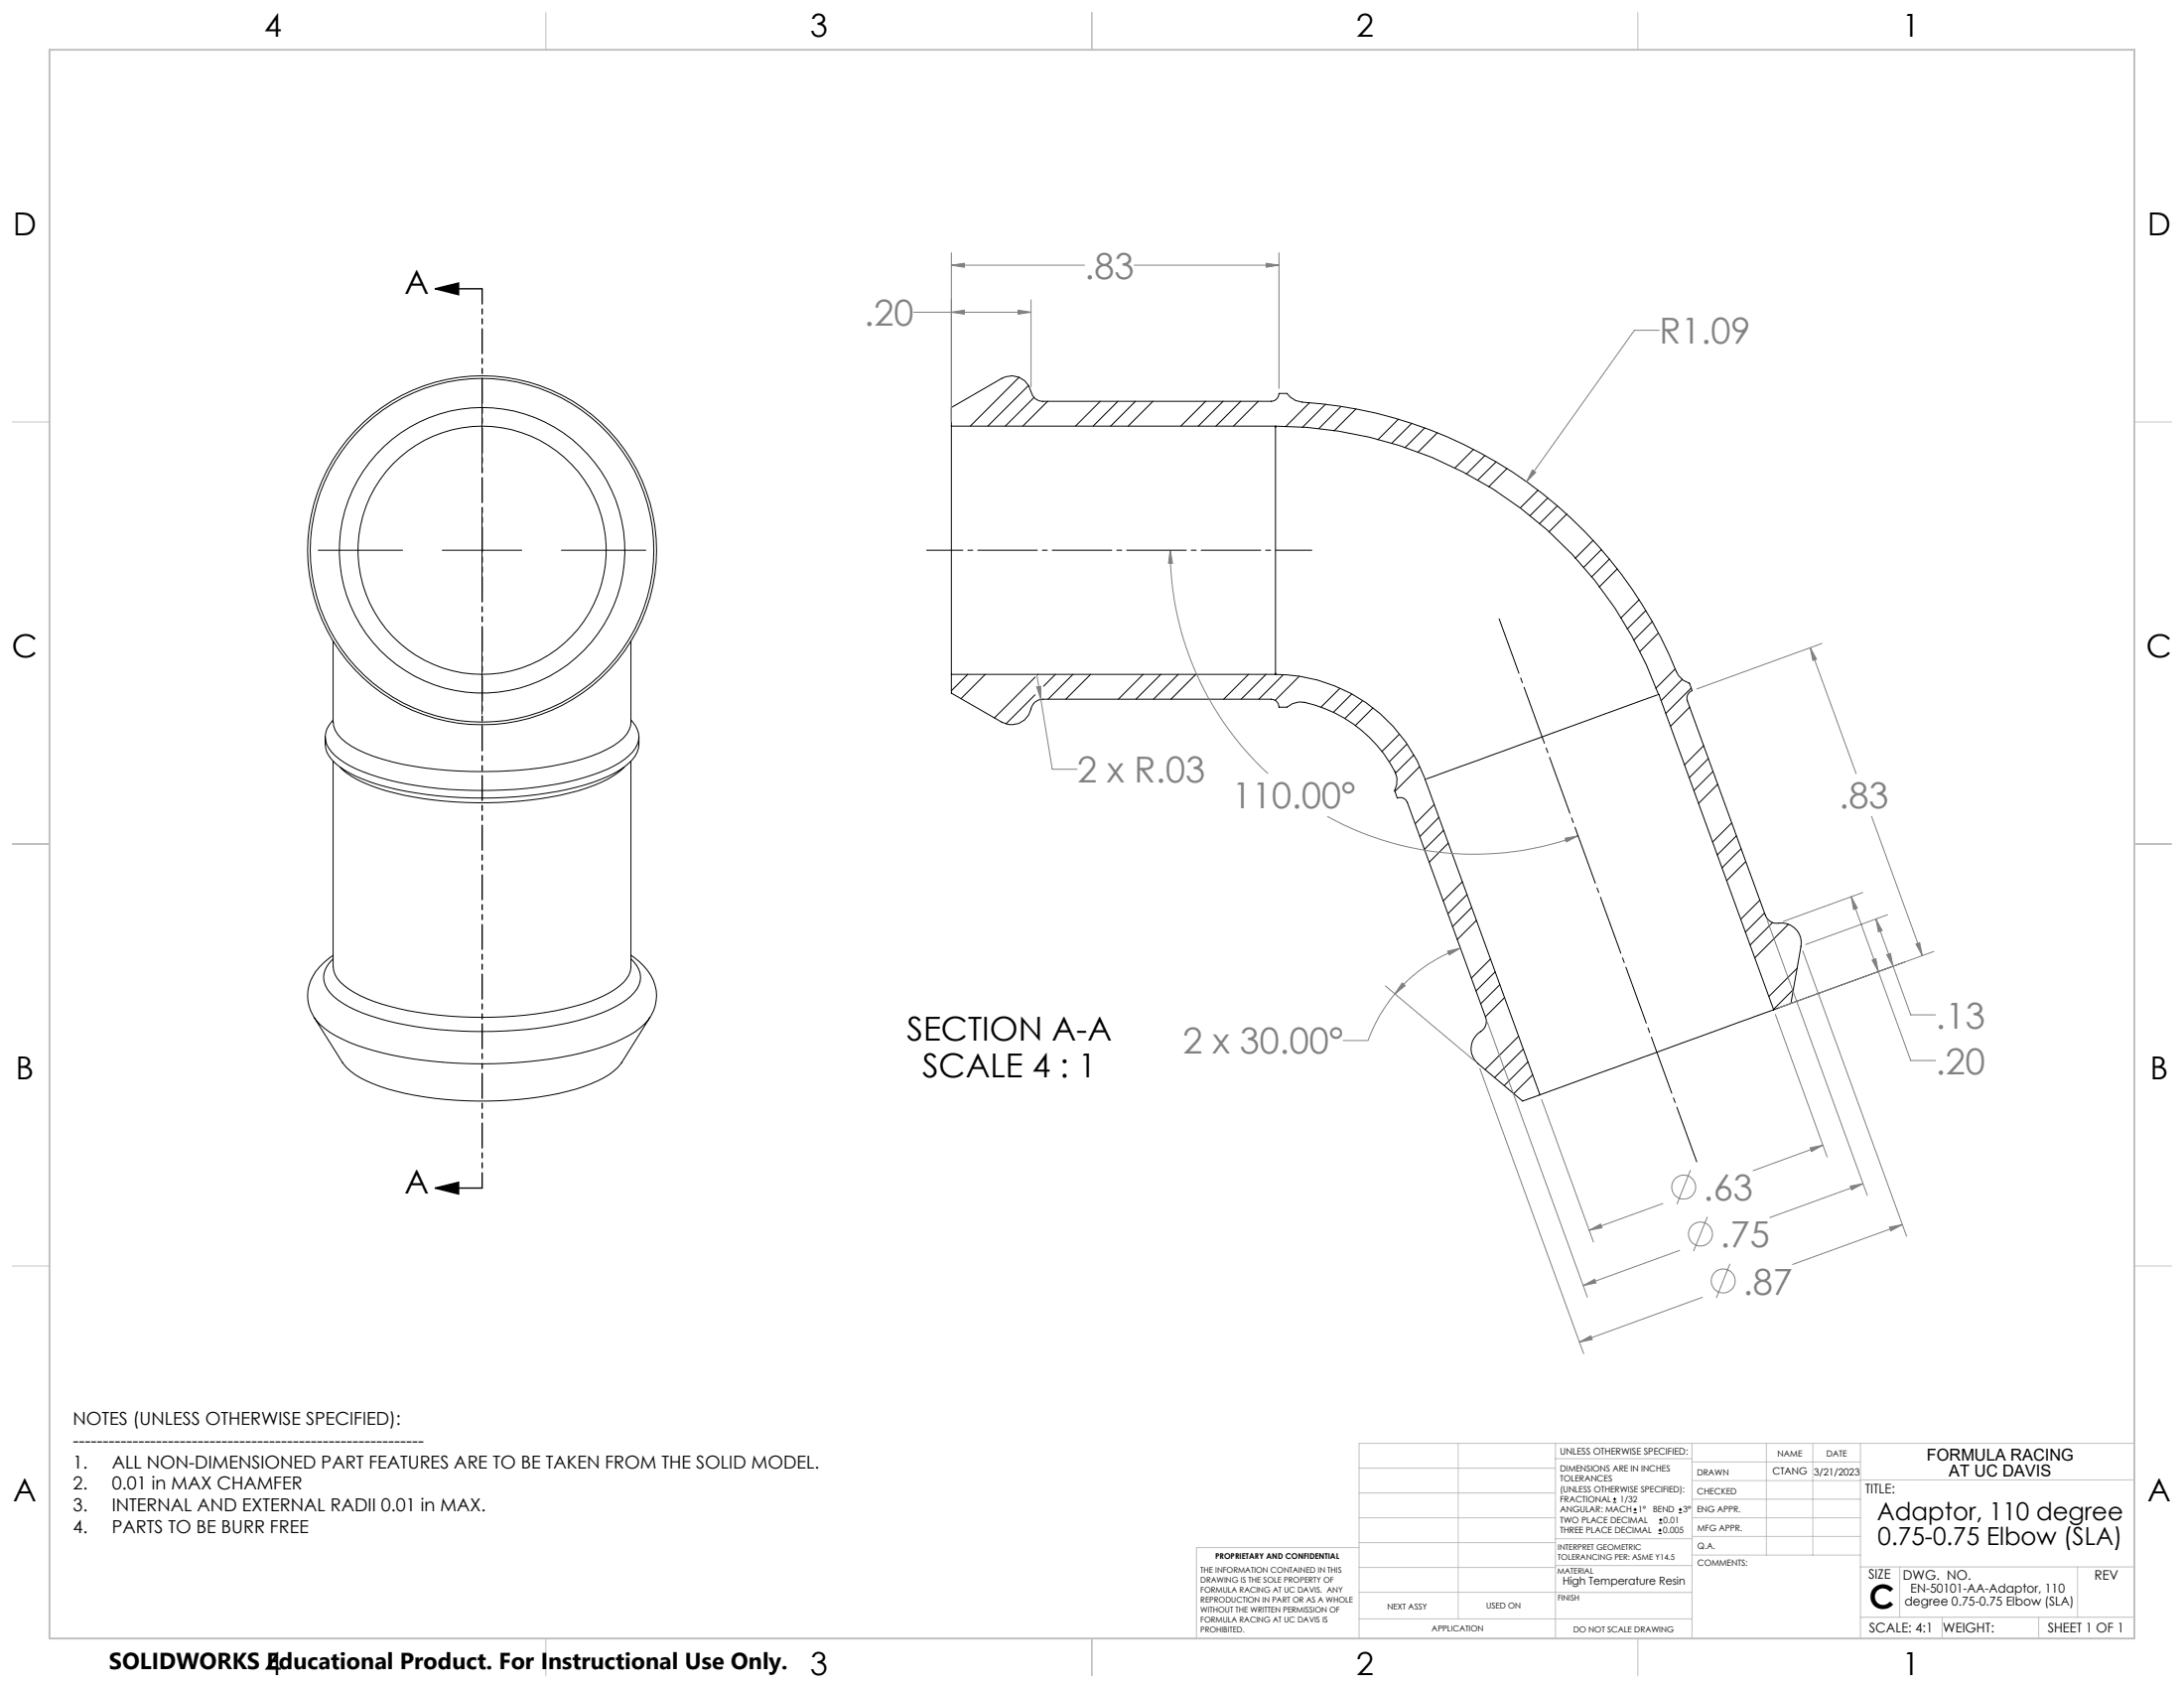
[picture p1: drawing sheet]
<svg xmlns="http://www.w3.org/2000/svg" width="559mm" height="432mm" viewBox="0 0 559 432" stroke-linecap="round" stroke-linejoin="round" font-family="sans-serif">
<g fill="none" stroke="#000" stroke-width=".25">
<path d="M123.3 98.8v21.6M260.7 96.5l-12.5 12.5M263.2 98.6l-10.5 10.4M243.4 109v-4.8l12.9-7.4a5.1 5.1 0 0 1 7.5 3.5 2.96 2.96 0 0 0 3 2.4h58.4a1.98 1.98 0 0 0 2-2.1h2.1l.8 1 1.4 .9 1.7 .4a110.7 110.7 0 0 1 95.7 68.9l.6 1.1 1.2 1.2 1.6 .7 .7 1.9a2.04 2.04 0 0 0-1.3 2.6l20 54.9a3.1 3.1 0 0 0 3.3 1.9 5.1 5.1 0 0 1 5.8 6l-2.6 14.6-4.4 1.6M243.4 109v63.5M243.4 109h83M264.6 101.7l-7.4 7.3M268 102.7l-6.3 6.3M281.5 102.7l-6.3 6.3M286 102.7l-6.3 6.3M290.5 102.7l-6.3 6.3M295 102.7l-6.4 6.3"/>
<path d="M308.5 102.7l-6.4 6.3M312.9 102.7l-6.3 6.3M317.5 102.7l-6.4 6.3M321.9 102.7l-6.3 6.3M326.4 109v63.5M326.4 109a104.2 104.2 0 0 1 98 68.7l29.4 80.6M335.1 103l-6.2 6.1M339.2 103.4l-6 6M343.1 104l-5.7 5.6M347 104.6l-5.7 5.6M357.8 107.2l-5.3 5.3M361.2 108.3l-5.1 5.1"/>
<path d="M364.5 109.5l-5 5M367.8 110.7l-5.1 5M377 114.9l-4.8 4.9M379.9 116.5l-4.8 4.8M382.8 118.1l-4.7 4.7M385.6 119.8l-4.7 4.7M123.3 130.6v20.3M393.5 125.4l-4.5 4.5M396 127.4l-4.6 4.6M398.5 129.4l-4.7 4.6M400.9 131.5l-4.6 4.6M407.6 138.2l-4.6 4.6"/>
<path d="M81.4 140.8h21.6M113.2 140.8h20.3M143.7 140.8h21.5M409.8 140.6l-4.6 4.5M411.8 143l-4.6 4.6M413.8 145.5l-4.6 4.7M419.4 153.4l-4.7 4.7M421.1 156.2l-4.8 4.7M422.8 159l-4.8 4.8M85.2 164v20.7M123.3 161.1v21.6M161.4 164v20.7a6.4 6.4 0 0 1-3.1 5.1 40.7 40.7 0 0 1-17.1 6.2 109.7 109.7 0 0 1-40.8-1.1 31.2 31.2 0 0 1-13.1-6 6.2 6.2 0 0 1-2.1-4.2"/>
<path d="M243.4 172.5v4.8l12.9 7.4a5.1 5.1 0 0 0 7.6-3.8 3.1 3.1 0 0 1 2.9-2h58.4a2.02 2.02 0 0 1 2 2h2.1l1.4-.9 1.7-.4a28.1 28.1 0 0 1 11.5 4.1 34.5 34.5 0 0 1 13 13.7l.5 1.6v1.7l-.6 1.5 .7 2a1.95 1.95 0 0 1 2.6 1.2l20 54.8a3 3 0 0 1-1.3 3.7 5.1 5.1 0 0 0-.6 8.2l11.4 9.6 4.4-1.6M243.4 172.5h83M247.6 172.5l-4.2 4.2M252.1 172.5l-6.2 6.2M264.8 177.7l-7.4 7.4M264.9 173.2l-10.5 10.5M265.6 172.5l-.1 .1M270.1 172.5l-3.1 3M274.5 172.5l-6.3 6.4M279 172.5l-6.3 6.4M292.5 172.5l-6.4 6.4M297 172.5l-6.3 6.4"/>
<path d="M301.5 172.5l-6.4 6.4M306 172.5l-6.4 6.4M319.4 172.5l-6.3 6.4M323.9 172.5l-6.3 6.4M326.4 172.5a40.7 40.7 0 0 1 38.2 26.9l29.4 80.7M328.3 172.7l-6.2 6.2M332.4 173l-6.2 6.2M342.8 176.1l-4.8 4.8M345.9 177.5l-4.7 4.7M348.6 179.3l-4.5 4.5M424 177.8l-59 21.4M424.3 161.9l-4.7 4.8"/>
<path d="M428.6 171.1l-4.9 5M430.4 173.8l-5.4 5.4M432.7 176l-6.5 6.5M83.2 188.5a7.3 7.3 0 0 0 3.7 7.6 42.5 42.5 0 0 0 17.2 6.4 106.4 106.4 0 0 0 45.5-1.7 26.5 26.5 0 0 0 12.3-6.5 6.9 6.9 0 0 0 1.6-5.8M85.2 184.2a5.6 5.6 0 0 0-.4 8.2 22.2 22.2 0 0 0 10.2 5.8 98.5 98.5 0 0 0 36.9 3.7 69.2 69.2 0 0 0 25.2-6 12.7 12.7 0 0 0 6-5.4 5.5 5.5 0 0 0-1.7-6.3M85.2 194.7v52.5a6.4 6.4 0 0 0 2.9 4.9 34.1 34.1 0 0 0 14 5.9 100.3 100.3 0 0 0 46.9-1.1 22.5 22.5 0 0 0 11.3-6.6 4.8 4.8 0 0 0 1.1-3.1v-52.5M87 196.3a26.3 26.3 0 0 0 11.7 6 99.8 99.8 0 0 0 49.3 0 26.3 26.3 0 0 0 11.7-6M351.3 181.1l-4.5 4.5M358 187.9l-4.4 4.3M359.9 190.4l-4.4 4.5M361.7 193.1l-4.7 4.7M363.1 196.2l-6.2 6.2"/>
<path d="M432.3 180.9l-4.9 4.9M435.9 190.7l-4.9 5M437.1 194.1l-4.9 4.9M438.3 197.3l-4.9 4.9M367 205.8l-4.9 4.9M368.2 209.1l-4.9 4.9M369.4 212.4l-4.9 4.9M370.6 215.7l-4.9 4.9M439.5 200.6l-4.9 4.9M443.1 210.5l-4.9 4.9M444.3 213.8l-4.9 4.9M445.5 217.1l-4.9 4.9"/>
<path d="M374.2 225.6l-4.9 4.9M375.4 228.8l-4.9 5M376.6 232.1l-4.9 4.9M377.8 235.4l-4.9 4.9M446.7 220.4l-4.9 4.9M450.3 230.3l-4.9 4.9M451.5 233.5l-4.9 4.9M453.5 236l-5.7 5.8M457.6 236.4l-8.6 8.6M85.2 244.4a12.7 12.7 0 0 0-6.5 10.4 11.1 11.1 0 0 0 5.6 9.2 56.9 56.9 0 0 0 21.5 6.9 117.2 117.2 0 0 0 45.3-2.2 33.2 33.2 0 0 0 13.6-6.6l1.6-1.8M85.2 245.3a5.9 5.9 0 0 0 .1 9.6 33.1 33.1 0 0 0 13.8 6.2 107.1 107.1 0 0 0 50.8-.6 26.3 26.3 0 0 0 12.3-6.6 5.6 5.6 0 0 0-.8-8.6M161.4 244.4a13.1 13.1 0 0 1 6.6 10.2 9.9 9.9 0 0 1-1.7 5.7"/>
<path d="M381.4 245.3l-5 4.9M382.6 248.6l-5 4.9M383.8 251.9l-5 4.9M385 255.2l-5 4.9M453.8 258.3l-59.8 21.8M458.9 253.1l-5.1 5.1M459.8 247.7l-7.2 7.2M80.4 260.2l7.2 11.6a15.6 15.6 0 0 0 7.8 5.4 75.9 75.9 0 0 0 26.6 4.5 85.1 85.1 0 0 0 27.4-3.8 20.2 20.2 0 0 0 9.4-5.7l7.5-12M388.5 265.1l-8.5 8.5M389.7 268.4l-7.3 7.3M390.9 271.6l-6 6.1M392.1 275l-4.8 4.8"/>
<path d="M412.7 384.3h.9M412.7 383.5h.9M413.1 383.1v.8M418 387h.8M418 386.2h.8M418.4 385.7v.9M424.3 392.3h.9M424.3 391.4h.9M424.5 389.6h.8M424.5 388.8h.8M424.7 391v.9M424.9 388.4v.8"/>
<path d="M429.5 387h.9M429.5 386.2h.9M429.9 385.7v.9"/>
<circle cx="123.3" cy="140.8" r="44"/>
<circle cx="123.3" cy="140.7" r="44.6"/>
<circle cx="123.3" cy="140.8" r="31.8"/>
<circle cx="123.4" cy="140.8" r="36.5"/>
</g>
<g fill="none" stroke="#808080" stroke-width=".25">
<path d="M233.8 79.9h30M243.4 64.7v43M243.4 67.8h34.1M243.4 67.8l3.3-.5v1.1zM243.4 79.9l3.3-.6v1.1zM260.5 79.3l3.3 .6-3.3 .5zM263.8 76.7v22.3M290.2 67.8h37M324 67.3l3.2 .5-3.2 .6zM327.2 64.7v34.7M424.5 84.5h-6.3l-27.6 38.7M392.1 120.2l.8 .6-2.3 2.4z"/>
<path d="M299.4 140.8l.6 3.3h-1zM299.4 140.8a77.7 77.7 0 0 0 25 57.1M265.3 175.7l1-.1v3.3zM265.3 172.6l3.9 24.2h6.4M463.2 165.7l1.6 2.9-1 .3zM463.2 165.7l11.7 32.2M466.2 164.6l-32.1 11.6M339.6 208.8a77.7 77.7 0 0 0 64.2 5M400.5 214.4l3.3-.6-3 1.6zM478.9 208.8l12.9 35.6M452.2 235.4l25.6 70.4M473.6 229.4l7 19.1"/>
<path d="M473.6 229.4l1.6 2.9-.9 .4zM476.6 228.3l-20.4 7.4M480 235.1l1.6 2.9-1 .4zM480 235.1l4.4 12.1M483 234l-21 7.6M354.5 252.2l22.7 19.1M356.9 254.2l-1.7 2.2a40.4 40.4 0 0 0-5.2 9.8h-6.3M358.7 251.5l.8 .7-2.6 2zM370.4 243.3l3.3-.8-2.9 1.8zM373.7 242.5a39 39 0 0 0-16.8 11.7M454.2 259.5l13.3 36.4M461.3 243.2l26.5 73"/>
<path d="M479 245.6l1-.3 .6 3.2zM480.6 248.5l8.3 22.8h6.3M482.7 244.2l1-.3 .7 3.3zM484.4 247.2l4.5 12.4h6.3M490.2 241.5l1-.3 .6 3.2zM494.8 243.4l-39.8 14.4 32.3-11.7M378.6 273.3l26.6 73M380.5 261.4l25.7 70.4M394.4 281.3l13.3 36.4M432.5 299.3l-3.5 8.7M463.2 293.6l3.2-.7-2.9 1.7zM466.4 292.9l-17.8 6.6"/>
<path d="M406.6 314.7l2.9-1.6 .4 1zM425.4 307.9l-18.8 6.8M429.8 319.9l-24.7 9M436.8 311.3l-3.5 8.7M473.4 303.4l3.3-.6-3 1.6zM476.7 302.8l-23.9 8.7M483.4 313.9l3.3-.6-2.9 1.6zM486.7 313.3l-28.1 10.2M405.1 328.9l2.9-1.7 .3 1zM435.6 331.9l-31.5 11.4M442.6 323.3l-3.5 8.7M404.1 343.3l2.9-1.6 .4 1z"/>
<circle cx="430.8" cy="303.7" r="3.1"/>
<circle cx="435.1" cy="315.7" r="3.1"/>
<circle cx="440.9" cy="327.7" r="3.1"/>
</g>
<path d="M111.3 73.9l6-1.5v3zM111.3 73.9h12M111.3 303.9l6-1.5v3zM111.3 303.9h12" fill="none" stroke="#000" stroke-width=".35"/>
<path d="M237.1 140.8h98.5" fill="none" stroke="#000" stroke-width=".25" stroke-dasharray="15.2 1.3 1.3 1.3" stroke-dashoffset="6"/>
<path d="M383.6 158.3l50.5 138.9" fill="none" stroke="#000" stroke-width=".25" stroke-dasharray="15.2 1.3 1.3 1.3" stroke-dashoffset=".4"/>
<path d="M123.4 73.9v230" fill="none" stroke="#000" stroke-width=".35" stroke-dasharray="6.3 1.3 1.3 1.3 1.3 1.3" stroke-dashoffset="2.4"/>
<g fill="none" stroke="#c0c0c0" stroke-width=".25">
<path d="M139.7 3.2v9.5M279.4 3.2v9.5M419.1 3.2v9.5M3.1 107.9h9.6M546.1 107.9h9.5M3.1 215.9h9.6M546.1 215.9h9.5M3.1 323.8h9.6M546.1 323.8h9.5M347.7 375.6h50.3M373.1 369.2v44.9M398 369.2v49.9"/>
<path d="M398 373.1h34.9M432.9 369.2v49.9M432.9 378.7h43.1M432.9 374h43.1M451.9 369.2v28.6M463.8 369.2v28.6M476 369.2v49.9M476 378.6h70.1M546.1 369.2h-198.4v49.9M347.7 394.6h50.3M347.7 388.3h50.3M347.7 381.9h50.3"/>
<path d="M347.7 395.9h-41.6v23.2M398 393.6h35M432.9 383.5h43.1M432.9 388.3h43.1M432.9 393h43.1M433 397.8h43M139.7 419.1v9.6M279.4 419.1v9.6M347.7 414.1h85.2M347.7 401h50.3M347.7 407.3h50.3M398 407.4h34.9"/>
<path d="M398 400.5h35M419.1 419.1v9.6M476 413.7h70.1M476 400.8h70.1M486.1 400.8v12.9M496.9 413.7v5.4M521.6 413.7v5.4M531.6 400.8v12.9"/>
</g>
<path d="M12.7 12.7h533.4v406.4h-533.4z" fill="none" stroke="#c0c0c0" stroke-width=".5"/>
<path d="M111.3 73.9l6-1.5v3zM111.3 303.9l6-1.5v3z" fill="#000"/>
<path d="M299.4 140.8l.6 3.3h-1zM400.5 214.4l3.3-.6-3 1.6zM243.4 67.8l3.3-.5v1.1zM324 67.3l3.2 .5-3.2 .6zM260.5 79.3l3.3 .6-3.3 .5zM243.4 79.9l3.3-.6v1.1zM490.2 241.5l1-.3 .6 3.2zM463.2 165.7l1.6 2.9-1 .3zM482.7 244.2l1-.3 .7 3.3zM480 235.1l1.6 2.9-1 .4zM479 245.6l1-.3 .6 3.2zM473.6 229.4l1.6 2.9-.9 .4zM392.1 120.2l-1.5 3 2.3-2.4zM463.2 293.6l3.2-.7-2.9 1.7zM406.6 314.7l2.9-1.6 .4 1zM405.1 328.9l2.9-1.7 .3 1zM473.4 303.4l3.3-.6-3 1.6zM404.1 343.3l2.9-1.6 .4 1zM483.4 313.9l3.3-.6-2.9 1.6zM370.4 243.3l3.3-.8-2.9 1.8zM358.7 251.5l.8 .7-2.6 2zM265.3 175.7l1 3.2v-3.3z" fill="#808080"/>
<g font-size="9.2" fill="#808080">
<text x="277.5" y="71.3">.83</text>
<text x="221.1" y="83.3">.20</text>
<text x="424.6" y="88">R1.09</text>
<text x="275.6" y="200.2">2 x R.03</text>
<text x="315.3" y="206.8">110.00°</text>
<text x="470.6" y="206.8">.83</text>
<text x="495.3" y="263.1">.13</text>
<text x="302.6" y="269.6">2 x 30.00°</text>
<text x="495.3" y="274.8">.20</text>
<text x="435.9" y="307.1">.63</text>
<text x="440.1" y="319.1">.75</text>
<text x="446" y="331.1">.87</text>
</g>
<g font-size="8.5">
<text x="103.5" y="75.1">A</text>
<text x="232" y="266.2">SECTION A-A</text>
<text x="236" y="275.6">SCALE 4 : 1</text>
<text x="103.5" y="305.2">A</text>
<text x="478.3" y="411.4">C</text>
</g>
<g font-size="8.1">
<text x="67.6" y="9.3">4</text>
<text x="207.3" y="9.3">3</text>
<text x="347" y="9.3">2</text>
<text x="486.7" y="9.3">1</text>
<text x="3.3" y="60.1">D</text>
<text x="549.4" y="60.1">D</text>
<text x="3" y="168">C</text>
<text x="549.1" y="168">C</text>
<text x="4" y="276">B</text>
<text x="550.1" y="276">B</text>
<text x="3.3" y="383.9">A</text>
<text x="549.4" y="383.9">A</text>
<text x="67.6" y="428.4">4</text>
<text x="207.3" y="428.4">3</text>
<text x="347" y="428.4">2</text>
<text x="486.7" y="428.4">1</text>
</g>
<g font-size="6.3">
<text x="480.3" y="388.8">Adaptor, 110 degree</text>
<text x="480.5" y="395.1">0.75-0.75 Elbow (SLA)</text>
</g>
<text font-size="5.9" x="27.9" y="427">SOLIDWORKS Educational Product. For Instructional Use Only.</text>
<g font-size="4.6">
<text x="18.6" y="364.4">NOTES (UNLESS OTHERWISE SPECIFIED):</text>
<text x="18.6" y="370">-----------------------------------------------------------</text>
<text x="18.6" y="375.5">1.</text>
<text x="28.7" y="375.5">ALL NON-DIMENSIONED PART FEATURES ARE TO BE TAKEN FROM THE SOLID MODEL.</text>
<text x="18.6" y="381.1">2.</text>
<text x="28.7" y="381.1">0.01 in MAX CHAMFER</text>
<text x="18.6" y="386.7">3.</text>
<text x="28.7" y="386.7">INTERNAL AND EXTERNAL RADII 0.01 in MAX.</text>
<text x="18.6" y="392.3">4.</text>
<text x="28.7" y="392.3">PARTS TO BE BURR FREE</text>
</g>
<g font-size="4.2">
<text x="493" y="373.5">FORMULA RACING</text>
<text x="498.7" y="377.8">AT UC DAVIS</text>
</g>
<g font-size="3.4">
<text x="477.2" y="381.9">TITLE:</text>
<text x="478.1" y="404">SIZE</text>
<text x="486.9" y="404">DWG. NO.</text>
<text x="535.9" y="404.1">REV</text>
<text x="478.2" y="417.6">SCALE: 4:1</text>
<text x="497.1" y="417.7">WEIGHT:</text>
<text x="523.9" y="417.6">SHEET 1 OF 1</text>
</g>
<g font-size="3.2">
<text x="488.8" y="407.5">EN-50101-AA-Adaptor, 110</text>
<text x="487.3" y="410.7">degree 0.75-0.75 Elbow (SLA)</text>
</g>
<text font-size="2.8" x="399.8" y="405.4">High Temperature Resin</text>
<g font-size="2.5">
<text x="453.5" y="377.2">CTANG</text>
<text x="464.1" y="377.3">3/21/2023</text>
</g>
<text font-size="2.4" x="399.2" y="372.1">UNLESS OTHERWISE SPECIFIED:</text>
<g font-size="2.2">
<text x="399.2" y="376.4">DIMENSIONS ARE IN INCHES</text>
<text x="434.2" y="377.3">DRAWN</text>
<text x="454.8" y="372.5">NAME</text>
<text x="467.3" y="372.6">DATE</text>
<text x="399.2" y="379">TOLERANCES</text>
<text x="399.2" y="381.7">(UNLESS OTHERWISE SPECIFIED):</text>
<text x="434.3" y="382.2">CHECKED</text>
<text x="399.2" y="389.6">TWO PLACE DECIMAL</text>
<text x="399.2" y="384.3">FRACTIONAL</text>
<text x="399.2" y="387">ANGULAR: MACH</text>
<text x="414.5" y="384.3">1/32</text>
<text x="419.1" y="387">1°</text>
<text x="422.9" y="387">BEND</text>
<text x="425.6" y="389.6">0.01</text>
<text x="430.6" y="387">3°</text>
<text x="434.2" y="386.9">ENG APPR.</text>
<text x="399.2" y="392.3">THREE PLACE DECIMAL</text>
<text x="425.5" y="392.3">0.005</text>
<text x="434.3" y="391.6">MFG APPR.</text>
<text x="434.3" y="396.3">Q.A.</text>
<text x="434.3" y="400.5">COMMENTS:</text>
</g>
<g font-size="2.1">
<text x="354.9" y="411.6">NEXT ASSY</text>
<text x="380.3" y="411.6">USED ON</text>
<text x="366.3" y="417.4">APPLICATION</text>
<text x="402.5" y="417.5">DO NOT SCALE DRAWING</text>
</g>
<g font-size="2">
<text x="310.9" y="398.8">PROPRIETARY AND CONFIDENTIAL</text>
<text x="398.6" y="396.5">INTERPRET GEOMETRIC</text>
<text x="398.6" y="399">TOLERANCING PER: ASME Y14.5</text>
<text x="307.2" y="402.4">THE INFORMATION CONTAINED IN THIS</text>
<text x="307.2" y="404.9">DRAWING IS THE SOLE PROPERTY OF</text>
<text x="307.2" y="407.5">FORMULA RACING AT UC DAVIS. ANY</text>
<text x="398.5" y="402.6">MATERIAL</text>
<text x="307.2" y="410">REPRODUCTION IN PART OR AS A WHOLE</text>
<text x="307.2" y="412.5">WITHOUT THE WRITTEN PERMISSION OF</text>
<text x="398.5" y="409.4">FINISH</text>
<text x="307.2" y="415">FORMULA RACING AT UC DAVIS IS</text>
<text x="307.2" y="417.6">PROHIBITED.</text>
</g>
</svg>
